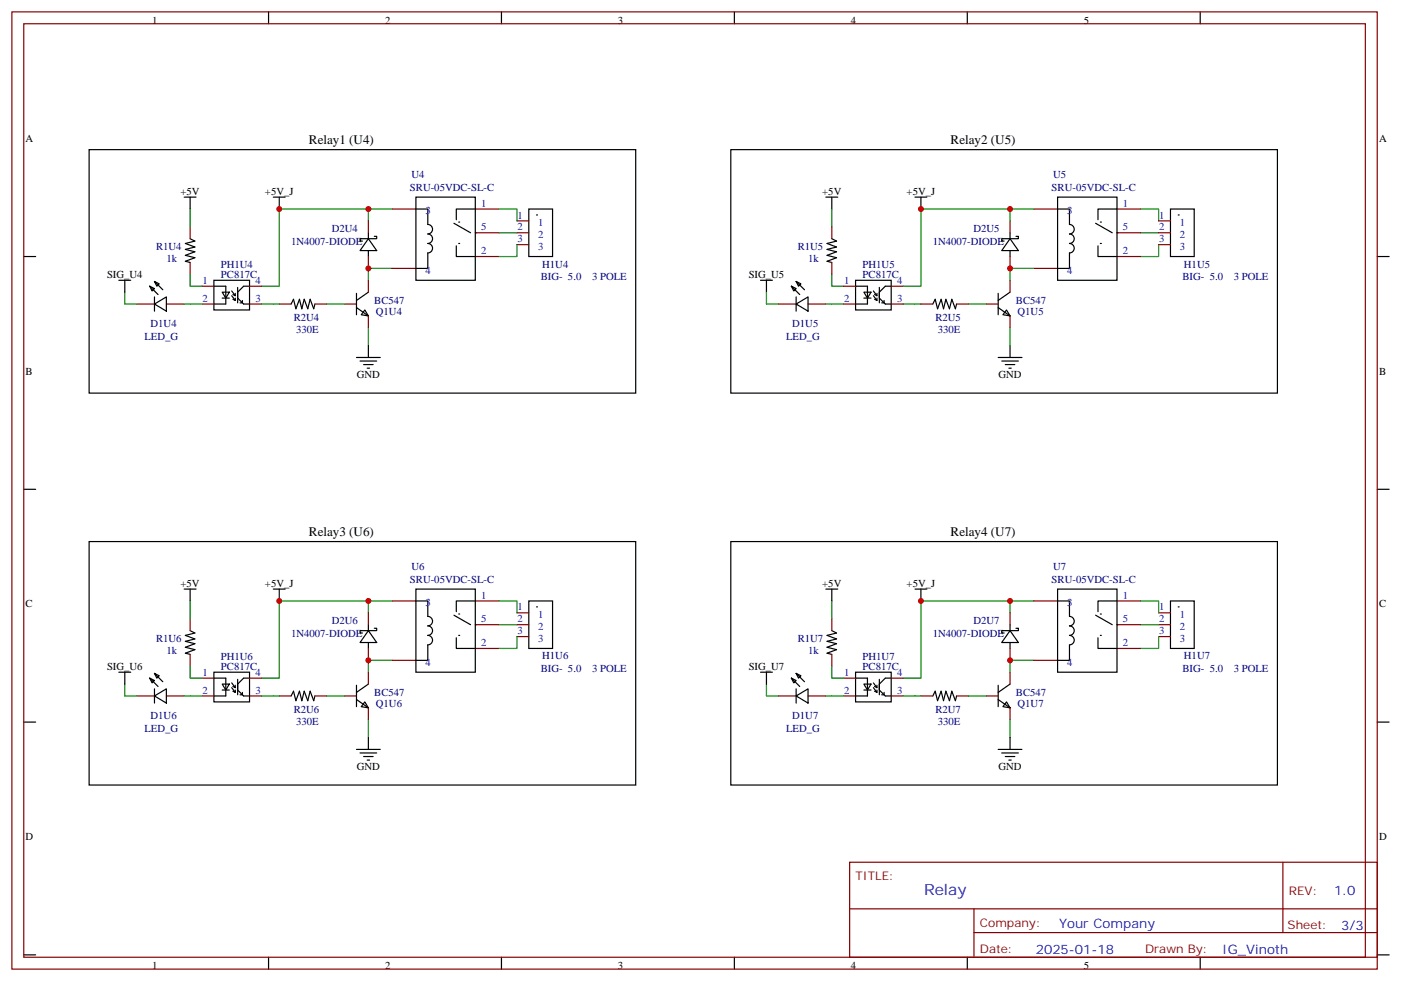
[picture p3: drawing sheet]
<svg xmlns="http://www.w3.org/2000/svg" width="416mm" height="291mm" viewBox="0 0 416 291" stroke-linecap="round" stroke-linejoin="round" font-family="sans-serif">
<g fill="none" stroke="#000" stroke-width=".35">
<path d="M79.7 3.5v3.6M148.9 3.5v3.6M218 3.5v3.6M287.2 3.5v3.6M356.3 3.5v3.6M26.5 44.5h162.2v72.3h-162.2zM54.7 58.6h3.5M56.4 58.6v3.5M81.1 58.6h3.6M82.9 58.6v3.5M123.5 58.6h17.6v24.7h-17.6zM217 44.5h162.2v72.3h-162.2z"/>
<path d="M245.2 58.6h3.5M246.9 58.6v3.5M271.6 58.6h3.6M273.4 58.6v3.5M314 58.6h17.6v24.7h-17.6zM7.1 76.2h3.5M56.4 70.9l1.5 .7-2.9 .7 2.9 1.1-2.9 .7 2.9 .7-2.9 1 2.9 .8-2.9 1 1.4 .4M109.4 70.9l2.4 3.5h-4.9zM109.4 69.1v1.8M109.4 74.4v1.8M111.1 70.2h.7v.7h-4.9v.7h.7M123.5 62.1h3.5v4.6a1.41 1.41 0 0 1 1.4 1.4 1.41 1.41 0 0 1-1.4 1.4 1.41 1.41 0 0 1 1.4 1.4 1.41 1.41 0 0 1-1.4 1.4 1.41 1.41 0 0 1 1.4 1.4 1.41 1.41 0 0 1-1.4 1.4v4.6h-3.5"/>
<path d="M134.8 66.3l4.9 2.8M135.5 73v3.2h5.6M141.1 62.1h-5.6v3.2M157 62.1h7v14.1h-7zM246.9 70.9l1.5 .7-2.9 .7 2.9 1.1-2.9 .7 2.9 .7-2.9 1 2.9 .8-2.9 1 1.4 .4M299.9 70.9l2.4 3.5h-4.9zM299.9 69.1v1.8M299.9 74.4v1.8M301.6 70.2h.7v.7h-4.9v.7h.7M314 62.1h3.5v4.6a1.41 1.41 0 0 1 1.4 1.4 1.41 1.41 0 0 1-1.4 1.4 1.41 1.41 0 0 1 1.4 1.4 1.41 1.41 0 0 1-1.4 1.4 1.41 1.41 0 0 1 1.4 1.4 1.41 1.41 0 0 1-1.4 1.4v4.6h-3.5M325.3 66.3l4.9 2.8M326 73v3.2h5.6"/>
<path d="M331.6 62.1h-5.6v3.2M347.5 62.1h7v14.1h-7zM408.9 76.2h3.5M35.3 83.3h3.5M37 83.3v3.5M44.4 85l1.5 .7-.7 .7zM44.4 85l2.5 2.5M45.9 90.3l3.5-2.1v4.2zM45.9 83.6l1.4 .7-.7 .7zM45.9 88.2v4.2M45.9 83.6l2.4 2.5M63.5 83.3h10.6v8.8h-10.6z"/>
<path d="M63.5 85h3.5v5.3h-3.5M66 86.8h2.1l-1.1 1.7zM66 88.5h2.1M68.8 86.4l1 1.4M68.8 87.8l1 1.5M69.8 87.1v.7l-.7-.3M69.8 88.5v.8l-.7-.4M70.6 85.4v4.6M72 89.3v.7h-.7M74.1 85h-1.8l-1.7 1.8v1.7l1.7 1.8h1.8M86.4 90.3l.7-1.4 .7 2.8 1.1-2.8 .7 2.8 .7-2.8 1.1 2.8 .7-2.8 1 2.8 .4-1.4M105.8 87.1v6.4"/>
<path d="M105.8 91.4l3.6 2.4M108.3 92.1l1.1 1.7-2.2-.3zM109.4 86.8l-3.6 2.5M225.8 83.3h3.5M227.5 83.3v3.5M234.9 85l1.5 .7-.7 .7zM234.9 85l2.5 2.5M236.4 90.3l3.5-2.1v4.2zM236.4 83.6l1.4 .7-.7 .7zM236.4 83.6l2.4 2.5M236.4 88.2v4.2M254 83.3h10.6v8.8h-10.6z"/>
<path d="M254 85h3.5v5.3h-3.5M256.5 86.8h2.1l-1.1 1.7zM256.5 88.5h2.1M259.3 86.4l1 1.4M259.3 87.8l1 1.5M260.3 87.1v.7l-.7-.3M260.3 88.5v.8l-.7-.4M261.1 85.4v4.6M262.5 89.3v.7h-.7M264.6 85h-1.8l-1.7 1.8v1.7l1.7 1.8h1.8M276.9 90.3l.7-1.4 .7 2.8 1.1-2.8 .7 2.8 .7-2.8 1.1 2.8 .7-2.8 1 2.8 .4-1.4M296.3 87.1v6.4"/>
<path d="M296.3 91.4l3.6 2.4M298.8 92.1l1.1 1.7-2.2-.3zM299.9 86.8l-3.6 2.5M105.8 106.2h7.1M106.9 107.2h4.9M107.9 108.3h2.9M109 109.4h.7M109.4 102.7v3.5M296.3 106.2h7.1M297.4 107.2h4.9M298.4 108.3h2.9M299.5 109.4h.7"/>
<path d="M299.9 102.7v3.5M7.1 145.3h3.5M408.9 145.3h3.5M26.5 160.9h162.2v72.3h-162.2zM54.7 175h3.5M56.4 175v3.5M81.1 175h3.6M82.9 175v3.5M123.5 175h17.6v24.7h-17.6zM123.5 178.5h3.5v4.6a1.41 1.41 0 0 1 1.4 1.4 1.41 1.41 0 0 1-1.4 1.4 1.41 1.41 0 0 1 1.4 1.4 1.41 1.41 0 0 1-1.4 1.4 1.41 1.41 0 0 1 1.4 1.4 1.41 1.41 0 0 1-1.4 1.5v4.5h-3.5M141.1 178.5h-5.6v3.2M157 178.5h7v14.1h-7z"/>
<path d="M217 160.9h162.2v72.3h-162.2zM245.2 175h3.5M246.9 175v3.5M271.6 175h3.6M273.4 175v3.5M314 175h17.6v24.7h-17.6zM314 178.5h3.5v4.6a1.41 1.41 0 0 1 1.4 1.4 1.41 1.41 0 0 1-1.4 1.4 1.41 1.41 0 0 1 1.4 1.4 1.41 1.41 0 0 1-1.4 1.4 1.41 1.41 0 0 1 1.4 1.4 1.41 1.41 0 0 1-1.4 1.5v4.5h-3.5M331.6 178.5h-5.6v3.2M347.5 178.5h7v14.1h-7zM35.3 199.7h3.5M37 199.7v3.5M56.4 187.3l1.5 .7-2.9 .7 2.9 1.1-2.9 .7 2.9 .7-2.9 1.1 2.9 .7-2.9 1 1.4 .4"/>
<path d="M63.5 199.7h10.6v8.8h-10.6zM109.4 187.3l2.4 3.6h-4.9zM109.4 185.6v1.7M109.4 190.9v1.7M111.1 186.6h.7v.7h-4.9v.7h.7M134.8 182.7l4.9 2.9M135.5 189.4v3.2h5.6M225.8 199.7h3.5M227.5 199.7v3.5M246.9 187.3l1.5 .7-2.9 .7 2.9 1.1-2.9 .7 2.9 .7-2.9 1.1 2.9 .7-2.9 1 1.4 .4M254 199.7h10.6v8.8h-10.6zM299.9 187.3l2.4 3.6h-4.9z"/>
<path d="M299.9 185.6v1.7M299.9 190.9v1.7M301.6 186.6h.7v.7h-4.9v.7h.7M325.3 182.7l4.9 2.9M326 189.4v3.2h5.6M7.1 214.5h3.5M44.4 201.4l1.5 .7-.7 .7zM44.4 201.4l2.5 2.5M45.9 206.7l3.5-2.1v4.2zM45.9 200l1.4 .7-.7 .7zM45.9 200l2.4 2.5M45.9 204.6v4.2"/>
<path d="M63.5 201.4h3.5v5.3h-3.5M66 203.2h2.1l-1.1 1.8zM66 205h2.1M68.8 202.8l1 1.5M68.8 204.3l1 1.4M69.8 203.6v.7l-.7-.4M69.8 205v.7l-.7-.4M70.6 201.8v4.6M72 205.7v.7h-.7M74.1 201.4h-1.8l-1.7 1.8v1.8l1.7 1.7h1.8M86.4 206.7l.7-1.4 .7 2.8 1.1-2.8 .7 2.8 .7-2.8 1.1 2.8 .7-2.8 1 2.8 .4-1.4M105.8 203.6v6.3"/>
<path d="M105.8 207.8l3.6 2.5M108.3 208.5l1.1 1.8-2.2-.4zM109.4 203.2l-3.6 2.5M109.4 219.1v3.5M234.9 201.4l1.5 .7-.7 .7zM234.9 201.4l2.5 2.5M236.4 206.7l3.5-2.1v4.2zM236.4 200l1.4 .7-.7 .7zM236.4 204.6v4.2M236.4 200l2.4 2.5M254 201.4h3.5v5.3h-3.5M256.5 203.2h2.1l-1.1 1.8z"/>
<path d="M256.5 205h2.1M259.3 202.8l1 1.5M259.3 204.3l1 1.4M260.3 203.6v.7l-.7-.4M260.3 205v.7l-.7-.4M261.1 201.8v4.6M262.5 205.7v.7h-.7M264.6 201.4h-1.8l-1.7 1.8v1.8l1.7 1.7h1.8M276.9 206.7l.7-1.4 .7 2.8 1.1-2.8 .7 2.8 .7-2.8 1.1 2.8 .7-2.8 1 2.8 .4-1.4M296.3 203.6v6.3M296.3 207.8l3.6 2.5M298.8 208.5l1.1 1.8-2.2-.4z"/>
<path d="M299.9 219.1v3.5M299.9 203.2l-3.6 2.5M408.9 214.5h3.5M105.8 222.6h7.1M106.9 223.7h4.9M107.9 224.7h2.9M109 225.8h.7M296.3 222.6h7.1M297.4 223.7h4.9M298.4 224.7h2.9M299.5 225.8h.7M7.1 283.6h3.5"/>
<path d="M79.7 284.3v3.6M148.9 284.3v3.6M218 284.3v3.6M287.2 284.3v3.6M356.3 284.3v3.6M408.9 283.6h3.5"/>
</g>
<g fill="none" stroke="#870000" stroke-width=".35">
<path d="M3.5 3.5h405.4v284.4h-405.4zM7.1 7.1h398.2v277.2h-398.2zM56.4 67.4v3.5M56.4 78v3.5M109.4 65.6v3.5M109.4 76.2v3.5M116.4 62.1h7.1M116.4 79.7h7.1M141.1 62.1h7.1M141.1 76.2h7.1M141.1 69.1h7.1M153.5 69.1h3.5"/>
<path d="M153.5 65.6h3.5M153.5 72.7h3.5M246.9 67.4v3.5M246.9 78v3.5M299.9 65.6v3.5M299.9 76.2v3.5M306.9 62.1h7.1M306.9 79.7h7.1M331.6 62.1h7.1M331.6 76.2h7.1M331.6 69.1h7.1M344 69.1h3.5"/>
<path d="M344 65.6h3.5M344 72.7h3.5M40.6 90.3h5.3M49.4 90.3h5.3M60 85h3.5M60 90.3h3.5M74.1 85h3.5M74.1 90.3h3.5M82.9 90.3h3.5M93.5 90.3h3.5M102.3 90.3h3.5M109.4 83.3v3.5"/>
<path d="M109.4 93.8v3.6M231.1 90.3h5.3M239.9 90.3h5.3M250.5 85h3.5M250.5 90.3h3.5M264.6 85h3.5M264.6 90.3h3.5M273.4 90.3h3.5M284 90.3h3.5M292.8 90.3h3.5M299.9 83.3v3.5M299.9 93.8v3.6"/>
<path d="M116.4 178.5h7.1M141.1 178.5h7.1M306.9 178.5h7.1M331.6 178.5h7.1M56.4 183.8v3.5M56.4 194.4v3.5M109.4 182v3.6M109.4 192.6v3.5M109.4 199.7v3.5M116.4 196.1h7.1M141.1 185.6h7.1M141.1 192.6h7.1"/>
<path d="M153.5 182h3.5M153.5 185.6h3.5M153.5 189.1h3.5M246.9 183.8v3.5M246.9 194.4v3.5M299.9 182v3.6M299.9 192.6v3.5M299.9 199.7v3.5M306.9 196.1h7.1M331.6 185.6h7.1M331.6 192.6h7.1M344 182h3.5"/>
<path d="M344 185.6h3.5M344 189.1h3.5M40.6 206.7h5.3M49.4 206.7h5.3M60 206.7h3.5M60 201.4h3.5M74.1 206.7h3.5M74.1 201.4h3.5M82.9 206.7h3.5M93.5 206.7h3.5M102.3 206.7h3.5M109.4 210.3v3.5"/>
<path d="M231.1 206.7h5.3M239.9 206.7h5.3M250.5 206.7h3.5M250.5 201.4h3.5M264.6 206.7h3.5M264.6 201.4h3.5M273.4 206.7h3.5M284 206.7h3.5M292.8 206.7h3.5M299.9 210.3v3.5M252.2 256.1h156.7v28.2h-156.7zM380.9 256.1v20.9"/>
<path d="M252.3 270h156.4M289.1 277h119.6M289.1 270v14.1"/>
</g>
<g fill="none" stroke="#008700" stroke-width=".35">
<path d="M56.4 62.1v5.3M109.4 62.1h-26.5v22.9h-5.3M116.4 62.1h-7v3.5M116.4 79.7h-7v3.6M148.2 62.1h5.3v3.5M148.2 69.1h5.3M153.5 72.7v3.5h-5.3M246.9 62.1v5.3M299.9 62.1h-26.5v22.9h-5.3M306.9 79.7h-7v3.6M306.9 62.1h-7v3.5M338.7 62.1h5.3v3.5"/>
<path d="M338.7 69.1h5.3M344 72.7v3.5h-5.3M37 86.8v3.5h3.6M54.7 90.3h5.3M56.4 81.5v3.5h3.6M77.6 90.3h5.3M97 90.3h5.3M109.4 97.4v5.3M227.5 86.8v3.5h3.6M245.2 90.3h5.3M246.9 81.5v3.5h3.6M268.1 90.3h5.3"/>
<path d="M287.5 90.3h5.3M299.9 97.4v5.3M56.4 178.5v5.3M109.4 178.5h-26.5v22.9h-5.3M116.4 178.5h-7v3.5M148.2 178.5h5.3v3.5M246.9 178.5v5.3M299.9 178.5h-26.5v22.9h-5.3M306.9 178.5h-7v3.5M338.7 178.5h5.3v3.5M56.4 197.9v3.5h3.6M116.4 196.1h-7v3.6"/>
<path d="M148.2 185.6h5.3M153.5 189.1v3.5h-5.3M246.9 197.9v3.5h3.6M306.9 196.1h-7v3.6M338.7 185.6h5.3M344 189.1v3.5h-5.3M37 203.2v3.5h3.6M54.7 206.7h5.3M77.6 206.7h5.3M97 206.7h5.3M109.4 213.8v5.3M227.5 203.2v3.5h3.6"/>
<path d="M245.2 206.7h5.3M268.1 206.7h5.3M287.5 206.7h5.3M299.9 213.8v5.3"/>
</g>
<g fill="#000">
<circle cx="136.2" cy="66" r=".18"/>
<circle cx="136.2" cy="72.3" r=".18"/>
<circle cx="141.1" cy="69.1" r=".18"/>
<circle cx="159.3" cy="63.9" r=".18"/>
<circle cx="326.7" cy="66" r=".18"/>
<circle cx="326.7" cy="72.3" r=".18"/>
<circle cx="331.6" cy="69.1" r=".18"/>
<circle cx="349.8" cy="63.9" r=".18"/>
<circle cx="136.2" cy="182.4" r=".18"/>
<circle cx="136.2" cy="188.7" r=".18"/>
<circle cx="141.1" cy="185.6" r=".18"/>
<circle cx="159.3" cy="180.3" r=".18"/>
<circle cx="326.7" cy="188.7" r=".18"/>
<circle cx="326.7" cy="182.4" r=".18"/>
<circle cx="331.6" cy="185.6" r=".18"/>
<circle cx="349.8" cy="180.3" r=".18"/>
</g>
<g fill="#c00">
<circle cx="299.9" cy="62.1" r=".88"/>
<circle cx="273.4" cy="62.1" r=".88"/>
<circle cx="299.9" cy="79.7" r=".88"/>
<circle cx="109.4" cy="196.1" r=".88"/>
<circle cx="82.9" cy="178.5" r=".88"/>
<circle cx="109.4" cy="178.5" r=".88"/>
<circle cx="299.9" cy="196.1" r=".88"/>
<circle cx="273.4" cy="178.5" r=".88"/>
<circle cx="299.9" cy="178.5" r=".88"/>
<circle cx="109.4" cy="79.7" r=".88"/>
<circle cx="82.9" cy="62.1" r=".88"/>
<circle cx="109.4" cy="62.1" r=".88"/>
</g>
<text font-size="4.6" fill="#00f" x="274.3" y="265.8">Relay</text>
<g font-size="3.9">
<text x="91.7" y="42.7">Relay1 (U4)</text>
<text x="282.2" y="42.7">Relay2 (U5)</text>
<text x="91.7" y="159.1">Relay3 (U6)</text>
<text x="282.2" y="159.1">Relay4 (U7)</text>
</g>
<g font-size="3.9" fill="#00f">
<text x="396" y="266">1.0</text>
<text x="314.4" y="275.6">Your Company</text>
<text x="398.2" y="276.3">3/3</text>
<text x="307.5" y="283.4">2025-01-18</text>
<text x="362.9" y="283.3">IG_Vinoth</text>
</g>
<g font-size="3.5" fill="#800">
<text x="254" y="261.3">TITLE:</text>
<text x="382.6" y="265.9">REV:</text>
<text x="290.9" y="275.5">Company:</text>
<text x="382.3" y="276.1">Sheet:</text>
<text x="290.9" y="283.1">Date:</text>
<text x="339.9" y="283.2">Drawn By:</text>
</g>
<g font-size="3.2">
<text x="45.2" y="7">1</text>
<text x="114.3" y="7">2</text>
<text x="183.4" y="7">3</text>
<text x="252.6" y="7">4</text>
<text x="321.7" y="7">5</text>
<text x="7.6" y="42.1">A</text>
<text x="409.4" y="42.1">A</text>
<text x="53.6" y="57.9">+5V</text>
<text x="78.7" y="57.9">+5V_J</text>
<text x="244.1" y="57.9">+5V</text>
<text x="269.2" y="57.9">+5V_J</text>
<text x="31.8" y="82.6">SIG_U4</text>
<text x="222.3" y="82.6">SIG_U5</text>
<text x="7.6" y="111.3">B</text>
<text x="105.9" y="112.3">GND</text>
<text x="296.4" y="112.3">GND</text>
<text x="409.4" y="111.3">B</text>
<text x="53.6" y="174.3">+5V</text>
<text x="78.7" y="174.3">+5V_J</text>
<text x="244.1" y="174.3">+5V</text>
<text x="269.2" y="174.3">+5V_J</text>
<text x="7.6" y="180.4">C</text>
<text x="409.4" y="180.4">C</text>
<text x="31.8" y="199">SIG_U6</text>
<text x="222.3" y="199">SIG_U7</text>
<text x="105.9" y="228.7">GND</text>
<text x="296.4" y="228.7">GND</text>
<text x="7.6" y="249.5">D</text>
<text x="409.4" y="249.5">D</text>
<text x="45.2" y="287.8">1</text>
<text x="114.3" y="287.8">2</text>
<text x="183.4" y="287.8">3</text>
<text x="252.6" y="287.8">4</text>
<text x="321.7" y="287.8">5</text>
</g>
<g font-size="3.2" fill="#000080">
<text x="122.2" y="53">U4</text>
<text x="312.7" y="53">U5</text>
<text x="121.7" y="56.8">SRU-05VDC-SL-C</text>
<text x="312.2" y="56.8">SRU-05VDC-SL-C</text>
<text x="98.5" y="68.9">D2U4</text>
<text x="289" y="68.9">D2U5</text>
<text x="46.3" y="74.2">R1U4</text>
<text x="49.4" y="78">1k</text>
<text x="86.4" y="72.7">1N4007-DIODE</text>
<text x="236.8" y="74.2">R1U5</text>
<text x="239.9" y="78">1k</text>
<text x="276.9" y="72.7">1N4007-DIODE</text>
<text x="65.6" y="79.5">PH1U4</text>
<text x="65.6" y="82.7">PC817C</text>
<text x="160.5" y="83.3">BIG- 5.0</text>
<text x="161" y="79.5">H1U4</text>
<text x="175.8" y="83.3">3 POLE</text>
<text x="256.1" y="79.5">PH1U5</text>
<text x="256.1" y="82.7">PC817C</text>
<text x="351" y="83.3">BIG- 5.0</text>
<text x="351.5" y="79.5">H1U5</text>
<text x="366.3" y="83.3">3 POLE</text>
<text x="87.2" y="95.5">R2U4</text>
<text x="111.1" y="90.3">BC547</text>
<text x="111.6" y="93.6">Q1U4</text>
<text x="277.7" y="95.5">R2U5</text>
<text x="301.6" y="90.3">BC547</text>
<text x="302.1" y="93.6">Q1U5</text>
<text x="42.9" y="100.9">LED_G</text>
<text x="44.7" y="97.1">D1U4</text>
<text x="87.9" y="99">330E</text>
<text x="233.4" y="100.9">LED_G</text>
<text x="235.2" y="97.1">D1U5</text>
<text x="278.4" y="99">330E</text>
<text x="121.7" y="173.2">SRU-05VDC-SL-C</text>
<text x="122.2" y="169.4">U6</text>
<text x="312.2" y="173.2">SRU-05VDC-SL-C</text>
<text x="312.7" y="169.4">U7</text>
<text x="98.5" y="185.3">D2U6</text>
<text x="289" y="185.3">D2U7</text>
<text x="46.3" y="190.6">R1U6</text>
<text x="86.4" y="189.1">1N4007-DIODE</text>
<text x="236.8" y="190.6">R1U7</text>
<text x="276.9" y="189.1">1N4007-DIODE</text>
<text x="49.4" y="194.4">1k</text>
<text x="65.6" y="195.9">PH1U6</text>
<text x="161" y="195.9">H1U6</text>
<text x="239.9" y="194.4">1k</text>
<text x="256.1" y="195.9">PH1U7</text>
<text x="351.5" y="195.9">H1U7</text>
<text x="65.6" y="199.1">PC817C</text>
<text x="160.5" y="199.7">BIG- 5.0</text>
<text x="175.8" y="199.7">3 POLE</text>
<text x="256.1" y="199.1">PC817C</text>
<text x="351" y="199.7">BIG- 5.0</text>
<text x="366.3" y="199.7">3 POLE</text>
<text x="111.1" y="206.7">BC547</text>
<text x="111.6" y="210">Q1U6</text>
<text x="301.6" y="206.7">BC547</text>
<text x="302.1" y="210">Q1U7</text>
<text x="44.7" y="213.5">D1U6</text>
<text x="87.2" y="211.9">R2U6</text>
<text x="87.9" y="215.4">330E</text>
<text x="235.2" y="213.5">D1U7</text>
<text x="277.7" y="211.9">R2U7</text>
<text x="278.4" y="215.4">330E</text>
<text x="42.9" y="217.3">LED_G</text>
<text x="233.4" y="217.3">LED_G</text>
</g>
<g font-size="3.2" fill="#00f">
<text x="126.3" y="63.7">3</text>
<text x="142.9" y="61.4">1</text>
<text x="153.6" y="64.9">1</text>
<text x="316.8" y="63.7">3</text>
<text x="333.4" y="61.4">1</text>
<text x="344.1" y="64.9">1</text>
<text x="142.9" y="68.4">5</text>
<text x="153.6" y="68.4">2</text>
<text x="153.6" y="72">3</text>
<text x="159.8" y="67.2">1</text>
<text x="159.8" y="70.7">2</text>
<text x="333.4" y="68.4">5</text>
<text x="344.1" y="68.4">2</text>
<text x="344.1" y="72">3</text>
<text x="350.3" y="67.2">1</text>
<text x="350.3" y="70.7">2</text>
<text x="142.9" y="75.5">2</text>
<text x="159.8" y="74.3">3</text>
<text x="333.4" y="75.5">2</text>
<text x="350.3" y="74.3">3</text>
<text x="126.3" y="81.3">4</text>
<text x="316.8" y="81.3">4</text>
<text x="60.1" y="84.3">1</text>
<text x="60.1" y="89.6">2</text>
<text x="75.8" y="89.6">3</text>
<text x="75.8" y="84.3">4</text>
<text x="250.6" y="84.3">1</text>
<text x="250.6" y="89.6">2</text>
<text x="266.3" y="89.6">3</text>
<text x="266.3" y="84.3">4</text>
<text x="142.9" y="177.8">1</text>
<text x="333.4" y="177.8">1</text>
<text x="126.3" y="180.1">3</text>
<text x="142.9" y="184.9">5</text>
<text x="153.6" y="181.3">1</text>
<text x="153.6" y="184.9">2</text>
<text x="159.8" y="183.6">1</text>
<text x="316.8" y="180.1">3</text>
<text x="333.4" y="184.9">5</text>
<text x="344.1" y="181.3">1</text>
<text x="344.1" y="184.9">2</text>
<text x="350.3" y="183.6">1</text>
<text x="142.9" y="191.9">2</text>
<text x="153.6" y="188.4">3</text>
<text x="159.8" y="187.1">2</text>
<text x="159.8" y="190.7">3</text>
<text x="333.4" y="191.9">2</text>
<text x="344.1" y="188.4">3</text>
<text x="350.3" y="187.1">2</text>
<text x="350.3" y="190.7">3</text>
<text x="126.3" y="197.7">4</text>
<text x="316.8" y="197.7">4</text>
<text x="60.1" y="200.7">1</text>
<text x="75.8" y="200.7">4</text>
<text x="250.6" y="200.7">1</text>
<text x="266.3" y="200.7">4</text>
<text x="60.1" y="206">2</text>
<text x="75.8" y="206">3</text>
<text x="250.6" y="206">2</text>
<text x="266.3" y="206">3</text>
</g>
</svg>
